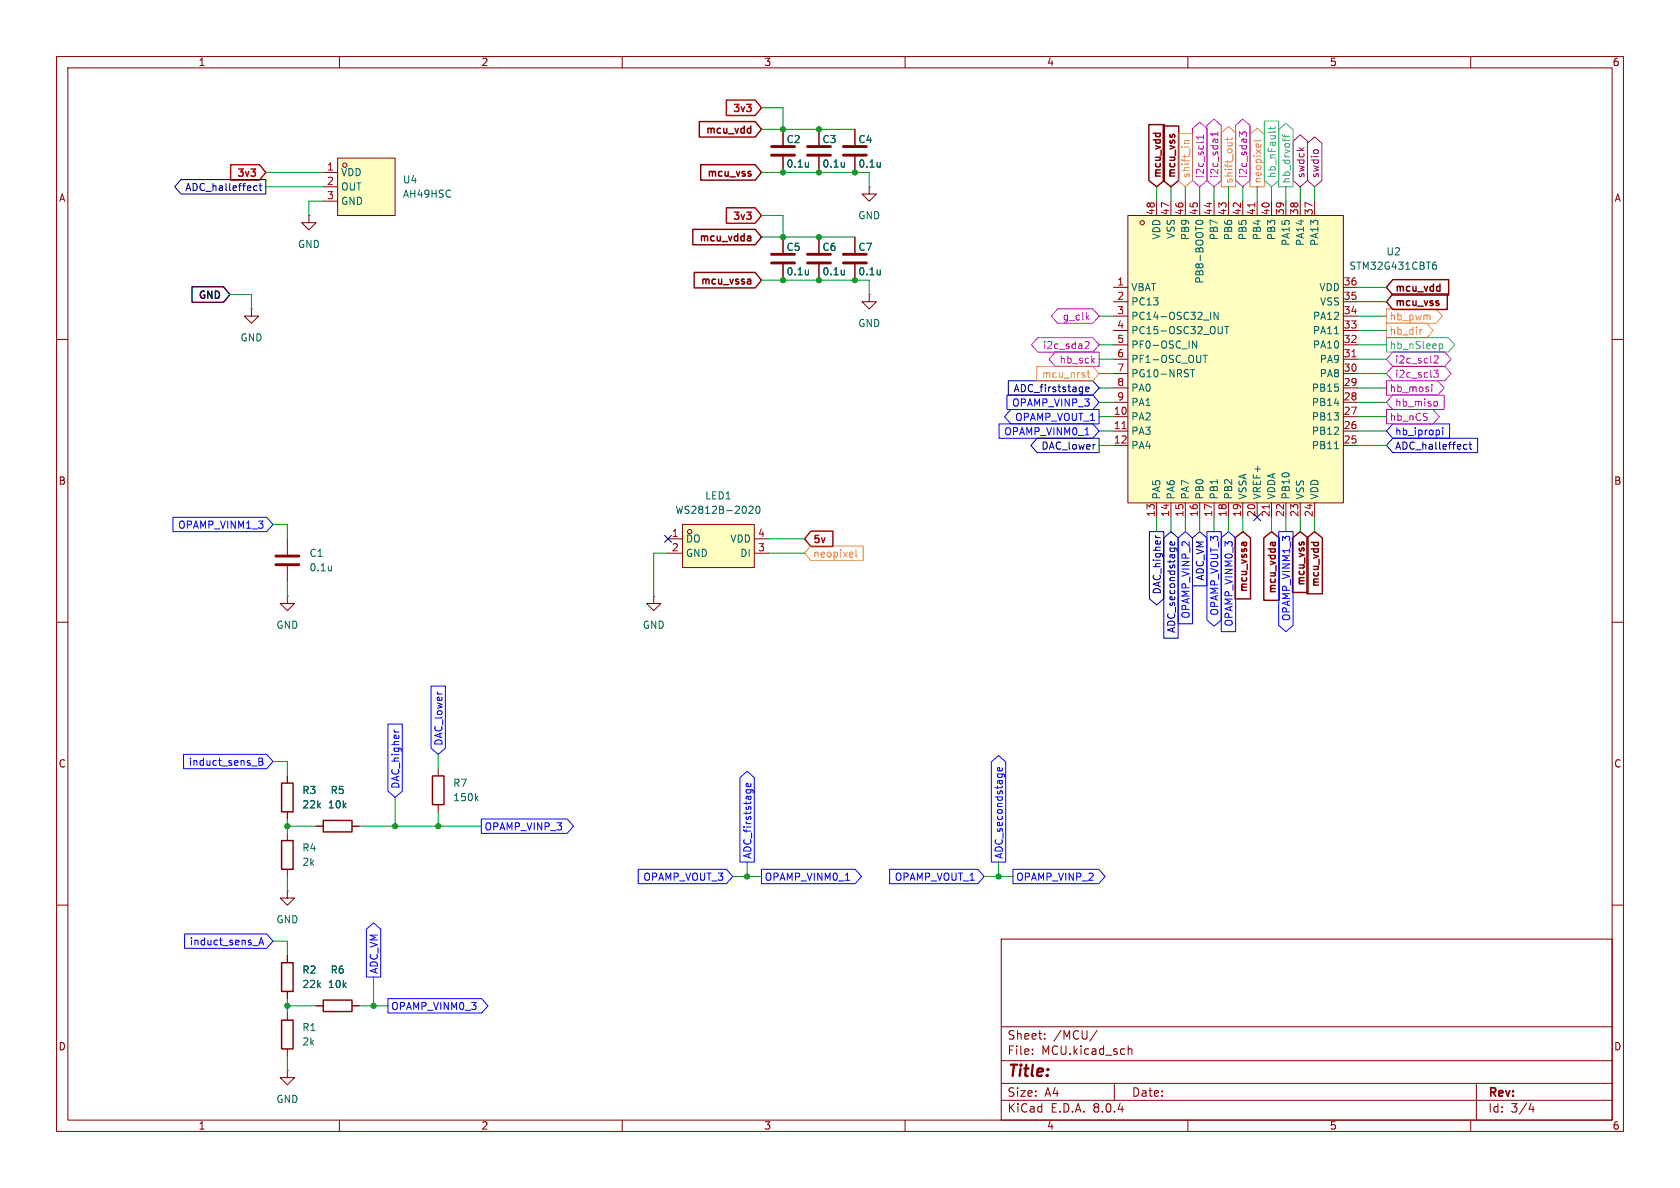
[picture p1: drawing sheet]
<svg xmlns="http://www.w3.org/2000/svg" width="297mm" height="210mm" viewBox="0 0 297 210" stroke-linecap="round" stroke-linejoin="round" font-family="sans-serif">
<g fill="none" stroke="#840000" stroke-width=".18">
<path d="M10 10h277v190h-277zM12 12h273v186h-273zM60 10v2M110 10v2M160 10v2M210 10v2M260 10v2M138.4 22.9v2.8M138.4 27.7v2.8M144.8 22.9v2.8M144.8 27.7v2.8M151.1 22.9v2.8"/>
<path d="M151.1 27.7v2.8M153.7 33v1.3h1.2l-1.2 1.3-1.3-1.3h1.3M153.7 33h.1M10 60h2M285 60h2M50.8 95.3v2.7M10 110h2M50.8 100.1v2.8M115.6 105.4v1.3h1.2l-1.2 1.3-1.3-1.3h1.3M115.6 105.4h.1M285 110h2M10 160h2"/>
<path d="M285 160h2M50.8 179.1v1.2M55.9 177.8h1.2M62.2 177.8h1.3M177 166h108v32h-108zM50.8 189.2v1.3h1.3l-1.3 1.3-1.3-1.3h1.3M50.8 189.2h.1M50.8 185.4v1.3M60 198v2M110 198v2M160 198v2M177 194.5h108"/>
<path d="M177 191.5h108M177 187.5h108M177 181.5h108M182.5 186.3v.1M182.5 185.5v.1M184.7 183.6v.1M184.7 182.8v.1M194 182.1l-1.3 2M197 191.5v3M199.5 184.9v1.5M199.5 185.5l.2-.1 .3 .1 .1 .9M210 198v2"/>
<path d="M260 198v2M261 191.5v6.5M270.7 195l-.4 1.1h.9M271 195.6v1"/>
</g>
<path d="M57.1 176.8h5.1v2h-5.1zM49.8 180.3h2v5.1h-2z" fill="none" stroke="#840000" stroke-width=".25"/>
<path d="M136.4 27.4h4.1M136.4 25.9h4.1M142.7 27.4h4.1M142.7 25.9h4.1M149.1 27.4h4.1M149.1 25.9h4.1M48.8 99.8h4M48.8 98.3h4" fill="none" stroke="#840000" stroke-width=".51"/>
<path d="M142.9 28.7v.8M142.9 29.4v.1M149.3 28.7v.8M149.3 29.4l-.1 .1M155.6 28.7v.8M155.6 29.4v.1M58.6 100.1v.8M58.6 100.8h-.1" fill="none" stroke="#006464" stroke-width=".18"/>
<path d="M120.6 92.7h12.7v7.6h-12.7z" fill="#ffffc2"/>
<g fill="none" stroke="#840000" stroke-width=".18">
<path d="M144.8 41.9v2.8M144.8 46.7v2.8M151.1 41.9v2.8M151.1 46.7v2.8M153.7 52.1v1.2h1.2l-1.2 1.3-1.3-1.3h1.3M153.7 52.1h.1M118.1 95.3h2.5M118.1 97.8h2.5M120.6 92.7h12.7v7.6h-12.7zM133.3 95.3h2.6M133.3 97.8h2.6M50.8 105.4v1.3h1.3l-1.3 1.3-1.3-1.3h1.3"/>
<path d="M50.8 105.4h.1M77.5 135.9v1.3M77.5 142.2v1.3M50.8 168.9v1.3M50.8 175.3v1.2"/>
<circle cx="121.9" cy="94" r=".38"/>
</g>
<path d="M149.3 47.7v.9M149.3 48.5h-.1M155.6 47.7v.9M155.6 48.5h.1M132.4 89.6l.5-.1 .2 .3-.7 .9h.7M133.7 89.6l.2-.1a.68 .68 0 0 1 .5 .6 .68 .68 0 0 1-.5 .6l-.2-.1-.1-.3zM84.2 141.1l.3 .4M84.5 140.7l-.4 .5" fill="none" stroke="#006464" stroke-width=".18"/>
<path d="M142.7 46.5h4.1M142.7 45h4.1M149.1 46.5h4.1M149.1 45h4.1" fill="none" stroke="#840000" stroke-width=".51"/>
<path d="M76.5 137.2h2v5h-2zM49.8 170.2h2v5.1h-2z" fill="none" stroke="#840000" stroke-width=".25"/>
<path d="M59.7 27.9h10.1v10.2h-10.1z" fill="#ffffc2"/>
<g fill="none" stroke="#840000" stroke-width=".18">
<path d="M57.1 30.5h2.6M57.1 33h2.6M57.1 35.6h2.6M59.7 27.9h10.1v10.2h-10.1z"/>
<circle cx="61" cy="29.2" r=".38"/>
</g>
<path d="M199.4 38.1h38.1v50.8h-38.1z" fill="#ffffc2"/>
<g fill="none" stroke="#840000" stroke-width=".18">
<path d="M54.6 38.1v1.3h1.3l-1.3 1.2-1.3-1.2h1.3M54.6 38.1h.1M138.4 22.9v2.8M138.4 27.7v2.8M144.8 22.9v2.8M144.8 27.7v2.8M151.1 22.9v2.8M151.1 27.7v2.8M199.4 38.1h38.1v50.8h-38.1zM204.5 35.6v2.5M207 35.6v2.5M209.5 35.6v2.5"/>
<path d="M212.1 35.6v2.5M214.6 35.6v2.5M217.2 35.6v2.5M219.7 35.6v2.5M222.2 35.6v2.5M224.8 35.6v2.5M227.3 35.6v2.5M229.9 35.6v2.5M232.4 35.6v2.5M44.4 54.6v1.3h1.3l-1.3 1.3-1.2-1.3h1.2M44.4 54.6h.1M138.4 41.9v2.8"/>
<path d="M138.4 46.7v2.8M144.8 41.9v2.8M144.8 46.7v2.8M151.1 41.9v2.8M151.1 46.7v2.8M196.8 50.8h2.6M196.8 53.3h2.6M196.8 55.9h2.6M196.8 58.4h2.6M237.5 50.8h2.5M237.5 53.3h2.5M237.5 55.9h2.5"/>
<path d="M237.5 58.4h2.5M196.8 73.7h2.6M196.8 76.2h2.6M196.8 78.7h2.6M196.8 71.1h2.6M196.8 68.6h2.6M196.8 66h2.6M196.8 63.5h2.6M196.8 61h2.6M237.5 73.7h2.5M237.5 76.2h2.5M237.5 78.7h2.5"/>
<path d="M237.5 71.1h2.5M237.5 68.6h2.5M237.5 66h2.5M237.5 63.5h2.5M237.5 61h2.5M204.5 88.9v2.5M207 88.9v2.5M209.5 88.9v2.5M212.1 88.9v2.5M214.6 88.9v2.5M217.2 88.9v2.5M219.7 88.9v2.5"/>
<path d="M222.2 88.9v2.5M224.8 88.9v2.5M227.3 88.9v2.5M229.9 88.9v2.5M232.4 88.9v2.5M50.8 137.2v1.2M50.8 157.5v1.3h1.3l-1.3 1.2-1.3-1.2h1.3M50.8 157.5h.1M50.8 143.5v1.3M50.8 147.3v1.3M50.8 153.7v1.2M55.9 146.1h1.2"/>
<path d="M62.2 146.1h1.3M50.8 168.9v1.3M50.8 175.3v1.2M55.9 177.8h1.2M62.2 177.8h1.3"/>
<circle cx="201.9" cy="39.4" r=".38"/>
</g>
<path d="M221.8 35.9v.7M198.4 75.8h.7M239 63.1h.7M224.4 89.2v.7" fill="none" stroke="#a90000" stroke-width=".18"/>
<g fill="none" stroke="#006464" stroke-width=".18">
<path d="M142.9 28.7v.8M142.9 29.4v.1M149.3 28.7v.8M149.3 29.4l-.1 .1M155.6 28.7v.8M155.6 29.4v.1M211.5 39.1a.69 .69 0 0 1 1.2 .3 .72 .72 0 0 1-1.3-.1zM142.9 47.7v.9M142.9 48.5h.1M149.3 47.7v.9M149.3 48.5h-.1M155.6 47.7v.9"/>
<path d="M155.6 48.5h.1M214 55.2v1.3M215.4 55.2v1.3l-.8-1.3v1.3M216.1 57.7v1.1l-.1 .1M216.5 57.7h.7M216.9 57.7v1.3M235.9 59h.7M253.5 46.8h.2l.3 .3-.1 .4-.4 .1M253.8 46.3l-.3 .1M210.5 65.3h.7M210.8 65.3v1.3M211.5 60.3v1.2l-.7-1.2v1.2"/>
<path d="M212.7 62.8h.7M213.1 62.8v1.3M235.9 79.3h.7"/>
</g>
<g fill="none" stroke="#840000" stroke-width=".25">
<path d="M123.6 21.5h9.9l1.1 1.4-1.1 1.3h-9.9zM123.9 29.1h9.6l1.1 1.4-1.1 1.3h-9.6zM203.1 22h2.7v9.9l-1.3 1.1-1.4-1.1zM205.6 22.3h2.8v9.6l-1.4 1.1-1.4-1.1zM122.5 40.5h11l1.1 1.4-1.1 1.4h-11zM122.7 48.2h10.8l1.1 1.3-1.1 1.4h-10.8zM132.7 41.8v.8M132.7 42.5l-.1 .1M132.7 42l-.1 .1M246.2 49.4h9.9v2.8h-9.9l-1.1-1.4zM246.2 52h9.7v2.7h-9.7l-1.1-1.4zM218.3 95.1l1.4-1.1 1.4 1.1v10.8h-2.8z"/>
<path d="M223.4 95.1l1.4-1.1 1.4 1.1v11h-2.8zM224.9 95.9l.1 .1M225.4 95.9l.1 .1M225.5 95.9h-.8M228.5 95.1l1.4-1.1 1.3 1.1v9.6h-2.7zM231 95.1l1.4-1.1 1.4 1.1v9.9h-2.8zM49.8 138.4h2v5.1h-2zM49.8 148.6h2v5.1h-2zM57.1 145h5.1v2.1h-5.1z"/>
</g>
<path d="M136.4 46.5h4.1M136.4 45h4.1" fill="none" stroke="#840000" stroke-width=".51"/>
<g fill="none" stroke="#000084" stroke-width=".18">
<path d="M32 31.7h15v2.6h-15l-1.1-1.3zM45 33.6h.4M45 32.9h.4M45.8 32.8h.5M46 32.4v1.1l.3 .2M178.3 67.3h14.9l1.1 1.3-1.1 1.3h-14.9zM183.4 77.5h10.9v2.5h-10.9l-1.2-1.3zM191.9 68.8l.6-.1v-.2l-.4-.1-.2 .2 .1 .6h.5M193.5 78.6h.1M246.2 77.5h15v2.5h-15l-1.1-1.3zM258.9 79.3h.4M258.9 78.6h.4"/>
<path d="M259.7 78.6h.5M259.9 78.1v1.1l.3 .2M117.5 94.6l1.2 1.3M118.7 94.6l-1.2 1.3M203.2 94h2.5v11.8l-1.2 1.1-1.3-1.1zM204.3 94.7l.1 .3M205.7 95.1l1.3-1.1 1.3 1.1v17.7h-2.6zM207.6 95.8l.1 .4-.2 .2-.6-.1v-.5h.2l.2 .6M210.8 95.1l1.3-1.1 1.3 1.1v8.5h-2.6zM221.6 90.8l1.3 1.2M222.9 90.8l-1.3 1.2"/>
</g>
<g fill="none" stroke="#00f" stroke-width=".18">
<path d="M176.6 74.9h16.6l1.1 1.3-1.1 1.3h-16.6zM178 69.8h15.2l1.1 1.3-1.1 1.3h-15.2zM178.7 72.4h15.6v2.5h-15.6l-1.1-1.2zM191.8 76.9h.7M246.2 74.9h10.1v2.6h-10.1l-1.1-1.3zM254.3 76l.2 .3v.3l-.2 .3M255 75.6v.1M255 76v.9M30.6 91.4h16.5l1.2 1.3-1.2 1.3h-16.5zM208.3 95.1l1.2-1.1 1.3 1.1v15.2h-2.5zM213.4 94h2.5v15.6l-1.3 1.1-1.2-1.1zM215.9 95.1l1.3-1.1 1.2 1.1v16.6h-2.5z"/>
<path d="M226.1 94h2.5v16.6l-1.3 1.1-1.2-1.1zM32.4 133.3h14.7l1.2 1.3-1.2 1.3h-14.7zM44.5 135.4h1M45.8 134h.4l.2 .3-.2 .3 .2 .1 .1 .3-.3 .3h-.4zM45.8 134.6h.4M68.6 128h2.5v11.9l-1.3 1.1-1.2-1.1zM69.7 129l.1 .3M76.2 121.3h2.5v10.9l-1.2 1.2-1.3-1.2zM77.3 122.3v.1M130.8 137.5l1.3-1.2 1.3 1.2v14.9h-2.6zM132.7 138.5l.1 .4-.2 .2-.6-.1v-.5h.2l.1 .6M175.3 134.7l1.2-1.1 1.3 1.1v17.7h-2.5z"/>
<path d="M177.1 135.7l.1 .4-.2 .2-.6-.1v-.5h.3l.1 .6M85.1 144.8h15.2l1.1 1.3-1.1 1.2h-15.2zM112.8 153.7h15.6l1.1 1.2-1.1 1.3h-15.6zM134.6 153.7h16.6l1.1 1.2-1.1 1.3h-16.6zM149.5 155.6h.7M157.3 153.7h15.6l1.1 1.2-1.1 1.3h-15.6zM179.1 153.7h15.2l1.1 1.2-1.1 1.3h-15.2zM32.6 165.1h14.5l1.2 1.3-1.2 1.2h-14.5zM44.7 167.2h.9M45.8 167l.4-1.2 .4 1.2M45.9 166.7h.6M64.8 164.2l1.2-1.1 1.3 1.1v8.5h-2.5z"/>
<path d="M68.6 176.5h16.6l1.1 1.3-1.1 1.3h-16.6z"/>
</g>
<g fill="none" stroke="#c200c2" stroke-width=".18">
<path d="M210.8 22.7l1.3-1.1 1.3 1.1v9.2l-1.3 1.1-1.3-1.1zM212.8 23.9v.7M212.8 24.2h-1.3l.4 .4M213.4 22.2l1.2-1.1 1.3 1.1v9.7l-1.3 1.1-1.2-1.1zM215.3 23.3v.8M215.3 23.7h-1.3l.4 .4M218.4 22.2l1.3-1.1 1.3 1.1v9.7l-1.3 1.1-1.3-1.1zM220.3 24.1l.1-.5-.1-.2h-.6l-.1 .4-.5-.5v.8M183.5 59.7h9.7l1.1 1.3-1.1 1.2h-9.7l-1.2-1.2zM187 54.6h6.2l1.1 1.3-1.1 1.3h-6.2l-1.1-1.3zM192.2 56.1l.3 .5M192.5 55.7l-.4 .5"/>
<path d="M186.6 62.2h7.7v2.6h-7.7l-1.1-1.3zM191.9 60.4h.4l.2 .3-.7 .9h.7M193.1 63.7l.4 .5M193.5 63.3l-.5 .5M245.1 72.4h8.2l1.1 1.3-1.1 1.2h-8.2zM245.1 67.3h9.1l1.1 1.3-1.1 1.3h-9.1zM246.2 69.8h9.1v2.6h-9.1l-1.1-1.3zM246.2 64.8h9.2l1.1 1.2-1.1 1.3h-9.2l-1.1-1.3zM246.2 62.2h9.2l1.1 1.3-1.1 1.3h-9.2l-1.1-1.3zM253.1 68v.1M253.1 68.4v.9M253.5 65.4h.8l-.5 .5 .4 .1v.6l-.2 .1-.5-.1"/>
<path d="M253.5 63l.5-.1 .3 .4-.8 .9h.8M253.7 70.9l.3 .1 .1 .2v.5l-.4 .1"/>
</g>
<path d="M228.6 25l1.3-1.2 1.2 1.2v6.9l-1.2 1.1-1.3-1.1zM231.1 25.3l1.3-1.1 1.3 1.1v6.6l-1.3 1.1-1.3-1.1zM232.4 26.5h.6" fill="none" stroke="#840084" stroke-width=".18"/>
<path d="M33.9 50.7h5.6l1.1 1.4-1.1 1.3h-5.6z" fill="none" stroke="#000" stroke-width=".25"/>
<path d="M128.4 17.7h5.1l1.1 1.4-1.1 1.3h-5.1zM40.8 29.1h5.1l1.1 1.4-1.1 1.3h-5.1zM128.4 36.7h5.1l1.1 1.4-1.1 1.4h-5.1zM143.4 93.9h3.8v2.7h-3.8l-1.2-1.3z" fill="none" stroke="#c20000" stroke-width=".25"/>
<g fill="none" stroke="#f90" stroke-width=".18">
<path d="M208.3 23.6h2.5v8.3l-1.3 1.1-1.2-1.1zM209.4 25.4h.8M210.2 24.8l-.8 .1v.3l.1 .2M215.9 23.5l1.3-1.2 1.2 1.2v9.5h-2.5zM217 25.2h.8M217 24.3v.5M217.7 25.2l.1 .1M217.8 24.3l-.1 .3h-1.1M221 23.8l1.2-1.1 1.3 1.1v9.2h-2.5zM222.1 25.5l.3-.1 .1 .6M222.9 24.7l-.2 .2h-1M245.1 54.6h8.8l1.1 1.3-1.1 1.3h-8.8z"/>
<path d="M245.1 57.1h7.1l1.2 1.3-1.2 1.3h-7.1zM251.4 58.2l-.3 .2M252.8 55.8v.8M183.3 64.8h9.9l1.1 1.2-1.1 1.3h-9.9zM192.2 65.9h.5M192.4 65.4v1.1l.3 .2M143.4 96.5h9.2v2.6h-9.2l-1.2-1.3zM150.7 97.7l.1 .2-.6 .1M151.3 97.2v1.1l.2 .2"/>
</g>
<path d="M223.5 21.4h2.6v10.5l-1.3 1.1-1.3-1.1zM224.6 22.4v.5M225.5 22.4l-.2 .3h-1.1M226.1 22.9l1.2-1.1 1.3 1.1v10.1h-2.5zM226.7 23.8l.2 .3h1.1M226.7 24.5v.1M227.2 23.8v.5M227.2 24.5v.5M245.1 59.7h11l1.1 1.3-1.1 1.2h-11zM254.6 60.8h.3l.2 .2-.1 .5-.4 .1" fill="none" stroke="#00c2c2" stroke-width=".18"/>
<g fill="none" stroke="#009600" stroke-width=".18">
<path d="M134.6 19.1h3.8v3.8M47 30.5h10.1M47 33h10.1M57.1 35.6h-2.5v2.5M134.6 38.1h3.8v3.8M134.6 30.5h19.1v2.5M134.6 22.9h16.5M204.5 33v2.6M207 33v2.6M209.5 33v2.6M212.1 33v2.6M214.6 33v2.6"/>
<path d="M217.2 33v2.6M219.7 33v2.6M222.2 33v2.6M224.8 33v2.6M227.3 33v2.6M229.9 33v2.6M232.4 33v2.6M40.6 52.1h3.8v2.5M134.6 41.9h16.5M134.6 49.5h19.1v2.6M194.3 55.9h2.5M240 55.9h5.1"/>
<path d="M240 58.4h5.1M240 50.8h5.1M240 53.3h5.1M194.3 78.7h2.5M194.3 73.7h2.5M194.3 68.6h2.5M194.3 76.2h2.5M194.3 71.1h2.5M194.3 61h2.5M194.3 66h2.5M194.3 63.5h2.5M240 78.7h5.1"/>
<path d="M240 73.7h5.1M240 68.6h5.1M240 76.2h5.1M240 71.1h5.1M240 61h5.1M240 66h5.1M240 63.5h5.1M48.3 92.7h2.5v2.6M118.1 97.8h-2.5v7.6M135.9 97.8h6.3M135.9 95.3h6.3M204.5 91.4v2.6"/>
<path d="M207 91.4v2.6M209.5 91.4v2.6M212.1 91.4v2.6M214.6 91.4v2.6M217.2 91.4v2.6M219.7 91.4v2.6M224.8 91.4v2.6M227.3 91.4v2.6M229.9 91.4v2.6M232.4 91.4v2.6M50.8 102.9v2.5M48.3 134.6h2.5v2.6"/>
<path d="M77.5 133.4v2.5M50.8 144.8v2.5M50.8 154.9v2.6M50.8 146.1h5.1M63.5 146.1h21.6M69.8 141v5.1M77.5 143.5v2.6M129.5 154.9h5.1M132.1 152.4v2.5M174 154.9h5.1M176.5 152.4v2.5M48.3 166.4h2.5v2.5"/>
<path d="M50.8 176.5v2.6M50.8 177.8h5.1M63.5 177.8h5.1M66 172.7v5.1M50.8 186.7v2.5"/>
</g>
<g fill="#009600" stroke="#009600" stroke-width=".18">
<circle cx="176.5" cy="154.9" r=".46"/>
<circle cx="132.1" cy="154.9" r=".46"/>
<circle cx="69.8" cy="146.1" r=".46"/>
<circle cx="138.4" cy="22.9" r=".46"/>
<circle cx="144.8" cy="30.5" r=".46"/>
<circle cx="144.8" cy="22.9" r=".46"/>
<circle cx="144.8" cy="41.9" r=".46"/>
<circle cx="151.1" cy="30.5" r=".46"/>
<circle cx="138.4" cy="30.5" r=".46"/>
<circle cx="151.1" cy="49.5" r=".46"/>
<circle cx="138.4" cy="49.5" r=".46"/>
<circle cx="144.8" cy="49.5" r=".46"/>
<circle cx="66" cy="177.8" r=".46"/>
<circle cx="50.8" cy="146.1" r=".46"/>
<circle cx="50.8" cy="177.8" r=".46"/>
<circle cx="77.5" cy="146.1" r=".46"/>
<circle cx="138.4" cy="41.9" r=".46"/>
</g>
<text font-size="2.8" fill="#840000" x="178" y="190.9">Title:</text>
<g font-size="2.1" fill="#840000">
<text x="178" y="184">Sheet:</text>
<text x="186.2" y="184">/MCU/</text>
<text x="178" y="186.7">File:</text>
<text x="184.1" y="186.7">MCU.kicad_sch</text>
<text x="178" y="196.9">KiCad</text>
<text x="178" y="194.1">Size:</text>
<text x="184.7" y="194.1">A4</text>
<text x="185.7" y="196.9">E.D.A.</text>
<text x="193.3" y="196.9">8.0.4</text>
<text x="200" y="194.1">Date:</text>
<text x="263" y="194.3">Rev:</text>
<text x="263" y="196.9">Id:</text>
<text x="267.1" y="196.9">3/4</text>
</g>
<g font-size="1.8" fill="#840000">
<text x="35" y="11.9">1</text>
<text x="85" y="11.9">2</text>
<text x="135" y="11.9">3</text>
<text x="185" y="11.9">4</text>
<text x="235" y="11.9">5</text>
<text x="285" y="11.9">6</text>
<text x="124.5" y="24">mcu_vdd</text>
<text x="10.3" y="35.9">A</text>
<text x="124.8" y="31.6">mcu_vss</text>
<text x="205.6" y="31.6" transform="rotate(-90 205.6 31.6)">mcu_vdd</text>
<text x="208.1" y="31.6" transform="rotate(-90 208.1 31.6)">mcu_vss</text>
<text x="285.3" y="35.9">A</text>
<text x="123.4" y="43">mcu_vdda</text>
<text x="123.6" y="50.6">mcu_vssa</text>
<text x="246.5" y="51.9">mcu_vdd</text>
<text x="246.5" y="54.4">mcu_vss</text>
<text x="10.3" y="85.9">B</text>
<text x="285.3" y="85.9">B</text>
<text x="220.8" y="105" transform="rotate(-90 220.8 105)">mcu_vssa</text>
<text x="231" y="103.8" transform="rotate(-90 231 103.8)">mcu_vss</text>
<text x="233.5" y="104.1" transform="rotate(-90 233.5 104.1)">mcu_vdd</text>
<text x="10.3" y="135.9">C</text>
<text x="285.3" y="135.9">C</text>
<text x="10.3" y="185.9">D</text>
<text x="285.3" y="185.9">D</text>
<text x="35" y="199.9">1</text>
<text x="85" y="199.9">2</text>
<text x="135" y="199.9">3</text>
<text x="185" y="199.9">4</text>
<text x="235" y="199.9">5</text>
<text x="285" y="199.9">6</text>
</g>
<g font-size="1.8" fill="#c20000">
<text x="129.3" y="20.2">3v3</text>
<text x="41.7" y="31.6">3v3</text>
<text x="129.3" y="39.2">3v3</text>
<text x="143.7" y="96.4">5v</text>
</g>
<g font-size="1.8" fill="#006464">
<text x="138.9" y="25.5">C2</text>
<text x="138.9" y="29.8">0.1u</text>
<text x="145.3" y="25.5">C3</text>
<text x="145.3" y="29.8">0.1u</text>
<text x="151.6" y="25.5">C4</text>
<text x="151.6" y="29.8">0.1u</text>
<text x="60.2" y="31.3">VDD</text>
<text x="60.2" y="33.9">OUT</text>
<text x="71.1" y="35.2">AH49HSC</text>
<text x="71.1" y="32.6">U4</text>
<text x="60.2" y="36.4">GND</text>
<text x="151.6" y="39">GND</text>
<text x="52.6" y="44">GND</text>
<text x="138.9" y="44.6">C5</text>
<text x="145.3" y="44.6">C6</text>
<text x="151.6" y="44.6">C7</text>
<text x="205.3" y="42.4" transform="rotate(-90 205.3 42.4)">VDD</text>
<text x="207.9" y="42.3" transform="rotate(-90 207.9 42.3)">VSS</text>
<text x="210.4" y="42.6" transform="rotate(-90 210.4 42.6)">PB9</text>
<text x="215.5" y="42.6" transform="rotate(-90 215.5 42.6)">PB7</text>
<text x="218" y="42.6" transform="rotate(-90 218 42.6)">PB6</text>
<text x="220.6" y="42.6" transform="rotate(-90 220.6 42.6)">PB5</text>
<text x="223.1" y="42.6" transform="rotate(-90 223.1 42.6)">PB4</text>
<text x="225.7" y="42.6" transform="rotate(-90 225.7 42.6)">PB3</text>
<text x="228.2" y="43.6" transform="rotate(-90 228.2 43.6)">PA15</text>
<text x="230.7" y="43.6" transform="rotate(-90 230.7 43.6)">PA14</text>
<text x="233.3" y="43.6" transform="rotate(-90 233.3 43.6)">PA13</text>
<text x="238.4" y="47.9">STM32G431CBT6</text>
<text x="245" y="45.3">U2</text>
<text x="138.9" y="48.9">0.1u</text>
<text x="145.3" y="48.9">0.1u</text>
<text x="151.6" y="48.9">0.1u</text>
<text x="199.9" y="51.7">VBAT</text>
<text x="213" y="50.2" transform="rotate(-90 213 50.2)">PB8-BOOT0</text>
<text x="233.2" y="51.7">VDD</text>
<text x="151.6" y="58">GND</text>
<text x="199.9" y="54.2">PC13</text>
<text x="199.9" y="56.7">PC14-OSC32_IN</text>
<text x="199.9" y="59.3">PC15-OSC32_OUT</text>
<text x="232" y="59.3">PA11</text>
<text x="232" y="56.7">PA12</text>
<text x="233.3" y="54.2">VSS</text>
<text x="42.4" y="60.6">GND</text>
<text x="199.9" y="61.8">PF0-OSC_IN</text>
<text x="199.9" y="64.4">PF1-OSC_OUT</text>
<text x="232" y="61.8">PA10</text>
<text x="233.2" y="64.4">PA9</text>
<text x="199.9" y="66.9">PG10-NRST</text>
<text x="199.9" y="69.4">PA0</text>
<text x="199.9" y="72">PA1</text>
<text x="231.8" y="72">PB14</text>
<text x="231.8" y="69.4">PB15</text>
<text x="233.2" y="66.9">PA8</text>
<text x="199.9" y="74.5">PA2</text>
<text x="199.9" y="77.1">PA3</text>
<text x="231.8" y="77.1">PB12</text>
<text x="231.8" y="74.5">PB13</text>
<text x="199.9" y="79.6">PA4</text>
<text x="231.8" y="79.6">PB11</text>
<text x="124.6" y="88.5">LED1</text>
<text x="205.3" y="88.4" transform="rotate(-90 205.3 88.4)">PA5</text>
<text x="207.9" y="88.4" transform="rotate(-90 207.9 88.4)">PA6</text>
<text x="210.4" y="88.4" transform="rotate(-90 210.4 88.4)">PA7</text>
<text x="213" y="88.4" transform="rotate(-90 213 88.4)">PB0</text>
<text x="215.5" y="88.4" transform="rotate(-90 215.5 88.4)">PB1</text>
<text x="218" y="88.4" transform="rotate(-90 218 88.4)">PB2</text>
<text x="220.6" y="88.4" transform="rotate(-90 220.6 88.4)">VSSA</text>
<text x="223.1" y="88.4" transform="rotate(-90 223.1 88.4)">VREF+</text>
<text x="225.7" y="88.4" transform="rotate(-90 225.7 88.4)">VDDA</text>
<text x="228.2" y="88.4" transform="rotate(-90 228.2 88.4)">PB10</text>
<text x="230.7" y="88.4" transform="rotate(-90 230.7 88.4)">VSS</text>
<text x="233.3" y="88.4" transform="rotate(-90 233.3 88.4)">VDD</text>
<text x="119.3" y="91">WS2812B-2020</text>
<text x="54.6" y="98.7">C1</text>
<text x="54.6" y="101.2">0.1u</text>
<text x="121.2" y="96.1">DO</text>
<text x="121.2" y="98.7">GND</text>
<text x="129" y="96.1">VDD</text>
<text x="130.8" y="98.7">DI</text>
<text x="48.8" y="111.4">GND</text>
<text x="113.5" y="111.4">GND</text>
<text x="53.3" y="140.6">R3</text>
<text x="53.3" y="143.1">22k</text>
<text x="57.9" y="143.1">10k</text>
<text x="58.3" y="140.6">R5</text>
<text x="80" y="139.3">R7</text>
<text x="80" y="141.8">150k</text>
<text x="53.3" y="150.7">R4</text>
<text x="53.3" y="153.3">2k</text>
<text x="48.8" y="163.4">GND</text>
<text x="53.3" y="172.3">R2</text>
<text x="58.3" y="172.3">R6</text>
<text x="53.3" y="174.9">22k</text>
<text x="57.9" y="174.9">10k</text>
<text x="53.3" y="182.5">R1</text>
<text x="53.3" y="185">2k</text>
<text x="48.8" y="195.2">GND</text>
</g>
<g font-size="1.8" fill="#000084">
<text x="32.6" y="34">ADC_halleffect</text>
<text x="179.1" y="69.5">ADC_firststage</text>
<text x="184" y="79.7">DAC_lower</text>
<text x="246.5" y="79.7">ADC_halleffect</text>
<text x="205.4" y="105.2" transform="rotate(-90 205.4 105.2)">DAC_higher</text>
<text x="213" y="102.7" transform="rotate(-90 213 102.7)">ADC_VM</text>
<text x="208" y="112" transform="rotate(-90 208 112)">ADC_secondstage</text>
</g>
<g font-size="1.8" fill="#a90000">
<text x="57.7" y="30.2">1</text>
<text x="57.7" y="32.8">2</text>
<text x="57.7" y="35.3">3</text>
<text x="204.2" y="38.1" transform="rotate(-90 204.2 38.1)">48</text>
<text x="206.8" y="38.1" transform="rotate(-90 206.8 38.1)">47</text>
<text x="209.3" y="38.1" transform="rotate(-90 209.3 38.1)">46</text>
<text x="211.8" y="38.1" transform="rotate(-90 211.8 38.1)">45</text>
<text x="214.4" y="38.1" transform="rotate(-90 214.4 38.1)">44</text>
<text x="216.9" y="38.1" transform="rotate(-90 216.9 38.1)">43</text>
<text x="219.5" y="38.1" transform="rotate(-90 219.5 38.1)">42</text>
<text x="222" y="38.1" transform="rotate(-90 222 38.1)">41</text>
<text x="224.5" y="38.1" transform="rotate(-90 224.5 38.1)">40</text>
<text x="227.1" y="38.1" transform="rotate(-90 227.1 38.1)">39</text>
<text x="229.6" y="38.1" transform="rotate(-90 229.6 38.1)">38</text>
<text x="232.2" y="38.1" transform="rotate(-90 232.2 38.1)">37</text>
<text x="197.4" y="50.5">1</text>
<text x="197.4" y="53.1">2</text>
<text x="237.4" y="53.1">35</text>
<text x="237.4" y="50.5">36</text>
<text x="197.4" y="55.6">3</text>
<text x="197.4" y="58.2">4</text>
<text x="237.4" y="58.2">33</text>
<text x="237.4" y="55.6">34</text>
<text x="197.4" y="60.7">5</text>
<text x="197.4" y="63.2">6</text>
<text x="197.4" y="65.8">7</text>
<text x="237.4" y="65.8">30</text>
<text x="237.4" y="63.2">31</text>
<text x="237.4" y="60.7">32</text>
<text x="197.4" y="68.3">8</text>
<text x="197.4" y="70.9">9</text>
<text x="237.4" y="70.9">28</text>
<text x="237.4" y="68.3">29</text>
<text x="196.8" y="73.4">10</text>
<text x="196.8" y="75.9">11</text>
<text x="237.4" y="75.9">26</text>
<text x="237.4" y="73.4">27</text>
<text x="196.8" y="78.5">12</text>
<text x="237.4" y="78.5">25</text>
<text x="118.7" y="95">1</text>
<text x="133.9" y="95">4</text>
<text x="204.2" y="91.5" transform="rotate(-90 204.2 91.5)">13</text>
<text x="206.8" y="91.5" transform="rotate(-90 206.8 91.5)">14</text>
<text x="209.3" y="91.5" transform="rotate(-90 209.3 91.5)">15</text>
<text x="211.8" y="91.5" transform="rotate(-90 211.8 91.5)">16</text>
<text x="214.4" y="91.5" transform="rotate(-90 214.4 91.5)">17</text>
<text x="216.9" y="91.5" transform="rotate(-90 216.9 91.5)">18</text>
<text x="219.5" y="91.5" transform="rotate(-90 219.5 91.5)">19</text>
<text x="222" y="91.5" transform="rotate(-90 222 91.5)">20</text>
<text x="224.5" y="91.5" transform="rotate(-90 224.5 91.5)">21</text>
<text x="227.1" y="91.5" transform="rotate(-90 227.1 91.5)">22</text>
<text x="229.6" y="91.5" transform="rotate(-90 229.6 91.5)">23</text>
<text x="232.2" y="91.5" transform="rotate(-90 232.2 91.5)">24</text>
<text x="118.7" y="97.5">2</text>
<text x="133.9" y="97.5">3</text>
</g>
<g font-size="1.8" fill="#f90">
<text x="210.5" y="31.6" transform="rotate(-90 210.5 31.6)">shift_in</text>
<text x="218.1" y="32.5" transform="rotate(-90 218.1 32.5)">shift_out</text>
<text x="223.2" y="32.5" transform="rotate(-90 223.2 32.5)">neopixel</text>
<text x="245.6" y="56.8">hb_pwm</text>
<text x="245.6" y="59.4">hb_dir</text>
<text x="184.1" y="67">mcu_nrst</text>
<text x="143.7" y="98.7">neopixel</text>
</g>
<g font-size="1.8" fill="#c200c2">
<text x="213" y="31.6" transform="rotate(-90 213 31.6)">i2c_scl1</text>
<text x="215.6" y="31.6" transform="rotate(-90 215.6 31.6)">i2c_sda1</text>
<text x="220.7" y="31.6" transform="rotate(-90 220.7 31.6)">i2c_sda3</text>
<text x="187.8" y="56.8">g_clk</text>
<text x="184.3" y="61.9">i2c_sda2</text>
<text x="187.2" y="64.5">hb_sck</text>
<text x="246.5" y="64.5">i2c_scl2</text>
<text x="245.6" y="69.5">hb_mosi</text>
<text x="246.5" y="67">i2c_scl3</text>
<text x="245.6" y="74.6">hb_nCS</text>
<text x="246.5" y="72.1">hb_miso</text>
</g>
<g font-size="1.8" fill="#00c2c2">
<text x="225.7" y="31.6" transform="rotate(-90 225.7 31.6)">hb_nFault</text>
<text x="228.3" y="32.5" transform="rotate(-90 228.3 32.5)">hb_drvoff</text>
<text x="245.6" y="61.9">hb_nSleep</text>
</g>
<g font-size="1.8" fill="#840084">
<text x="230.8" y="31.6" transform="rotate(-90 230.8 31.6)">swdck</text>
<text x="233.4" y="31.6" transform="rotate(-90 233.4 31.6)">swdio</text>
</g>
<text font-size="1.8" x="34.8" y="53.2">GND</text>
<g font-size="1.8" fill="#00f">
<text x="177.4" y="77.2">OPAMP_VINM0_1</text>
<text x="178.8" y="72.1">OPAMP_VINP_3</text>
<text x="179.4" y="74.6">OPAMP_VOUT_1</text>
<text x="246.5" y="77.2">hb_ipropi</text>
<text x="31.4" y="93.7">OPAMP_VINM1_3</text>
<text x="225.9" y="105.2" transform="rotate(-90 225.9 105.2)">mcu_vdda</text>
<text x="210.5" y="109.5" transform="rotate(-90 210.5 109.5)">OPAMP_VINP_2</text>
<text x="215.6" y="108.9" transform="rotate(-90 215.6 108.9)">OPAMP_VOUT_3</text>
<text x="218.1" y="110.9" transform="rotate(-90 218.1 110.9)">OPAMP_VINM0_3</text>
<text x="228.3" y="109.9" transform="rotate(-90 228.3 109.9)">OPAMP_VINM1_3</text>
<text x="78.4" y="131.9" transform="rotate(-90 78.4 131.9)">DAC_lower</text>
<text x="33.3" y="135.6">induct_sens_B</text>
<text x="70.8" y="139.5" transform="rotate(-90 70.8 139.5)">DAC_higher</text>
<text x="85.6" y="147">OPAMP_VINP_3</text>
<text x="113.6" y="155.9">OPAMP_VOUT_3</text>
<text x="133" y="151.9" transform="rotate(-90 133 151.9)">ADC_firststage</text>
<text x="135.1" y="155.9">OPAMP_VINM0_1</text>
<text x="158.1" y="155.9">OPAMP_VOUT_1</text>
<text x="177.5" y="151.9" transform="rotate(-90 177.5 151.9)">ADC_secondstage</text>
<text x="179.5" y="155.9">OPAMP_VINP_2</text>
<text x="33.4" y="167.3">induct_sens_A</text>
<text x="67" y="172.2" transform="rotate(-90 67 172.2)">ADC_VM</text>
<text x="69.1" y="178.8">OPAMP_VINM0_3</text>
</g>
</svg>
